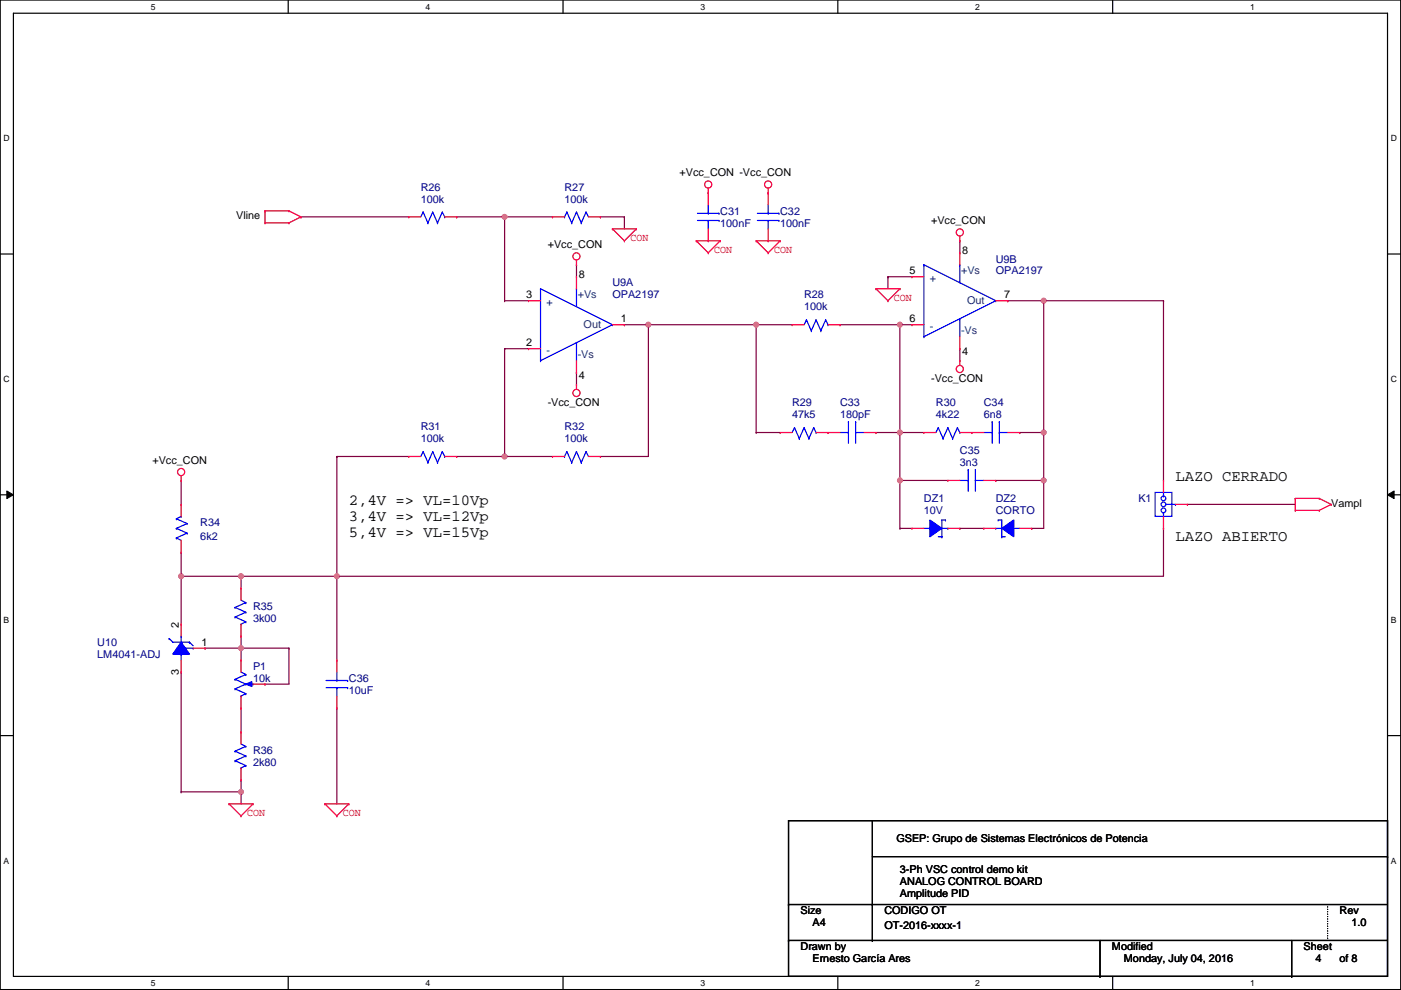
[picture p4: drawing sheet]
<svg xmlns="http://www.w3.org/2000/svg" width="297mm" height="210mm" viewBox="0 0 297 210" stroke-linecap="round" stroke-linejoin="round" font-family="sans-serif">
<path d="M0 0h297v209.8h-297zM2.8 2.8h291.4v204.2h-291.4z" fill="none" stroke="#000" stroke-width=".25"/>
<g fill="#fff">
<path d="M32 .4h1v2h-1z"/>
<path d="M32 207.4h1v2h-1z"/>
</g>
<path d="M61.1 0v2.8M61.1 207v2.8" fill="none" stroke="#000" stroke-width=".25"/>
<g fill="#fff">
<path d="M90.2 .4h1v2h-1z"/>
<path d="M90.2 207.4h1v2h-1z"/>
</g>
<path d="M119.4 0v2.8M119.4 207v2.8" fill="none" stroke="#000" stroke-width=".25"/>
<g fill="#fff">
<path d="M148.5 .4h1v2h-1z"/>
<path d="M148.5 207.4h1v2h-1z"/>
</g>
<path d="M177.6 0v2.8M177.6 207v2.8" fill="none" stroke="#000" stroke-width=".25"/>
<g fill="#fff">
<path d="M206.8 .4h1v2h-1z"/>
<path d="M206.8 207.4h1v2h-1z"/>
</g>
<path d="M235.9 0v2.8M235.9 207v2.8" fill="none" stroke="#000" stroke-width=".25"/>
<g fill="#fff">
<path d="M265 .4h1.1v2h-1.1z"/>
<path d="M265 207.4h1.1v2h-1.1z"/>
<path d="M.7 28.3h1.4v2.1h-1.4z"/>
<path d="M294.9 28.3h1.3v2.1h-1.3z"/>
<path d="M.7 79.4h1.4v2h-1.4z"/>
<path d="M294.9 79.4h1.3v2h-1.3z"/>
</g>
<path d="M0 53.9h2.8M294.2 53.9h2.8" fill="none" stroke="#000" stroke-width=".25"/>
<g fill="#fff">
<path d="M.7 130.4h1.3v2.1h-1.3z"/>
<path d="M294.9 130.4h1.2v2.1h-1.2z"/>
</g>
<path d="M0 104.9h2.8M294.2 104.9h2.8" fill="none" stroke="#000" stroke-width=".25"/>
<path d="M1.4 104.1l1.4 .8-1.4 .8zM294.2 104.9l1.4-.8v1.6z" fill="#000"/>
<path d="M1.4 104.1l1.4 .8-1.4 .8zM294.2 104.9l1.4-.8v1.6z" fill="none" stroke="#000" stroke-width=".21"/>
<g fill="#fff">
<path d="M.7 181.5h1.3v2h-1.3z"/>
<path d="M294.9 181.5h1.2v2h-1.2z"/>
</g>
<path d="M0 156h2.8M294.2 156h2.8" fill="none" stroke="#000" stroke-width=".25"/>
<path d="M122.2 56.1h.1M122.2 56.1v2.6M107 73.9h.1M107 73.9h5.1M107 73.9v22.9M122.2 79h.1M122.2 79v2.5M107 96.8h.1M107 96.8h10.1M127.3 96.8h.1M127.3 96.8h10.2" fill="none" stroke="#800040" stroke-width=".25"/>
<circle cx="107" cy="96.8" r=".5" fill="#f0f"/>
<circle cx="107" cy="96.8" r=".5" fill="none" stroke="#f0f" stroke-width=".25"/>
<path d="M107 46h.1M107 46h10.1M107 46v17.8" fill="none" stroke="#800040" stroke-width=".25"/>
<circle cx="107" cy="46" r=".5" fill="#f0f"/>
<circle cx="107" cy="46" r=".5" fill="none" stroke="#f0f" stroke-width=".25"/>
<g fill="none" stroke="#800040" stroke-width=".25">
<path d="M96.8 46h.1M96.8 46h10.2M127.3 46h.1M127.3 46h5.1M132.4 46h.1M132.4 46v2.5M188.3 58.7h.1M188.3 58.7v2.5M203.5 51.1h.1M203.5 51.1v2.5M107 63.8h.1M107 63.8h5.1"/>
<path d="M203.5 73.9h.1M203.5 73.9v2.6M213.7 63.8h.1M213.7 63.8h7.6M221.3 63.8h.1M221.3 63.8v27.9M96.8 96.8h.1M96.8 96.8h10.2"/>
</g>
<circle cx="221.3" cy="91.7" r=".5" fill="#f0f"/>
<circle cx="221.3" cy="91.7" r=".5" fill="none" stroke="#f0f" stroke-width=".25"/>
<path d="M137.5 68.8h.1M137.5 68.8v28M190.8 68.8h.1M190.8 68.8v22.9M190.8 91.7h.1M190.8 91.7h5.1" fill="none" stroke="#800040" stroke-width=".25"/>
<circle cx="190.8" cy="91.7" r=".5" fill="#f0f"/>
<circle cx="190.8" cy="91.7" r=".5" fill="none" stroke="#f0f" stroke-width=".25"/>
<circle cx="190.8" cy="68.8" r=".5" fill="#f0f"/>
<circle cx="190.8" cy="68.8" r=".5" fill="none" stroke="#f0f" stroke-width=".25"/>
<path d="M132.4 68.8h.1M132.4 68.8h35.5M137.5 68.8h.1M160.3 68.8h.1M160.3 68.8v22.9M178.1 68.8h.1M178.1 68.8h15.2M190.8 68.8h.1M160.3 91.7h.1M160.3 91.7h5.1" fill="none" stroke="#800040" stroke-width=".25"/>
<circle cx="160.3" cy="68.8" r=".5" fill="#f0f"/>
<circle cx="160.3" cy="68.8" r=".5" fill="none" stroke="#f0f" stroke-width=".25"/>
<circle cx="137.5" cy="68.8" r=".5" fill="#f0f"/>
<circle cx="137.5" cy="68.8" r=".5" fill="none" stroke="#f0f" stroke-width=".25"/>
<g fill="none" stroke="#800040" stroke-width=".25">
<path d="M188.3 58.7h.1M188.3 58.7h5M185.7 91.7h.1M185.7 91.7h5.1M190.8 91.7h.1M190.8 91.7v10.2M216.2 91.7h.1M216.2 91.7h5.1M221.3 91.7h.1M221.3 91.7v20.3M190.8 101.9h.1M190.8 101.9h10.2"/>
<path d="M211.1 101.9h.1M211.1 101.9h10.2M221.3 101.9h.1"/>
</g>
<circle cx="221.3" cy="101.9" r=".5" fill="#f0f"/>
<circle cx="221.3" cy="101.9" r=".5" fill="none" stroke="#f0f" stroke-width=".25"/>
<path d="M190.8 112h.1M190.8 101.9h.1M190.8 112h2.5M190.8 101.9v10.1M203.5 112h.1M203.5 112h5.1M218.7 112h.1M218.7 112h2.6" fill="none" stroke="#800040" stroke-width=".25"/>
<circle cx="190.8" cy="101.9" r=".5" fill="#f0f"/>
<circle cx="190.8" cy="101.9" r=".5" fill="none" stroke="#f0f" stroke-width=".25"/>
<path d="M38.4 122.2h.1M38.4 122.2h33M38.4 122.2v10.1M43.5 137.4h.1M51.1 122.2h.1M51.1 134.9h.1M51.1 122.2v2.5M51.1 134.9v2.5h-7.6M51.1 165.4h.1M51.1 165.4v2.5" fill="none" stroke="#800040" stroke-width=".25"/>
<circle cx="51.1" cy="122.2" r=".5" fill="#f0f"/>
<circle cx="51.1" cy="122.2" r=".5" fill="none" stroke="#f0f" stroke-width=".25"/>
<circle cx="38.4" cy="122.2" r=".5" fill="#f0f"/>
<circle cx="38.4" cy="122.2" r=".5" fill="none" stroke="#f0f" stroke-width=".25"/>
<path d="M51.1 137.4h.1M51.1 137.4v2.6M38.4 142.5h.1M38.4 142.5v25.4M38.4 167.9h.1M38.4 167.9h12.7" fill="none" stroke="#800040" stroke-width=".25"/>
<circle cx="51.1" cy="167.9" r=".5" fill="#f0f"/>
<circle cx="51.1" cy="167.9" r=".5" fill="none" stroke="#f0f" stroke-width=".25"/>
<path d="M51.1 137.4h.1M51.1 137.4h10.2M61.3 137.4h.1M61.3 137.4v7.6M51.1 167.9h.1M51.1 167.9v2.5" fill="none" stroke="#800040" stroke-width=".25"/>
<circle cx="51.1" cy="137.4" r=".5" fill="#f0f"/>
<circle cx="51.1" cy="137.4" r=".5" fill="none" stroke="#f0f" stroke-width=".25"/>
<g fill="none" stroke="#800040" stroke-width=".25">
<path d="M63.8 46h.1M63.8 46h22.9M71.4 96.8h.1M71.4 96.8v43.2M71.4 96.8h15.3M38.4 117.1h.1M38.4 101.9h.1M38.4 101.9v5M38.4 117.1v5.1M71.4 122.2h.1M51.1 150.1h.1M51.1 150.1v5.1"/>
<path d="M56.2 145h.1M56.2 145h5.1M71.4 150.1h.1M71.4 150.1v20.3"/>
</g>
<circle cx="71.4" cy="122.2" r=".5" fill="#f0f"/>
<circle cx="71.4" cy="122.2" r=".5" fill="none" stroke="#f0f" stroke-width=".25"/>
<path d="M221.3 63.8h25.4M246.7 63.8h.1M246.7 112h.1M246.7 112v10.2h-175.3M251.8 106.9h.1M251.8 106.9h22.8M71.4 122.2h.1" fill="none" stroke="#800040" stroke-width=".25"/>
<circle cx="221.3" cy="63.8" r=".5" fill="#f0f"/>
<circle cx="221.3" cy="63.8" r=".5" fill="none" stroke="#f0f" stroke-width=".25"/>
<path d="M246.7 63.8h.1M246.7 63.8v38.1" fill="none" stroke="#800040" stroke-width=".25"/>
<g fill="none" stroke="#f00" stroke-width=".25">
<path d="M150.2 39.9v3.5M162.9 39.9v3.5M56.2 47.3h.1M56.2 44.7h.1M56.2 44.7h5.1M56.2 47.3h5.1M56.2 44.7v2.6M61.3 44.7h.1M61.3 47.3h.1M61.3 44.7l2.5 1.3M63.8 46h.1M63.8 46l-2.5 1.3"/>
<path d="M86.7 46h.1M86.7 46h2.5M94.3 46h2.5M96.8 46h.1M117.1 46h.1M117.1 46h2.6M122.2 56.1h.1M122.2 58.7h.1M122.2 55.1v1M122.2 58.7v2.5M124.8 46h2.5M127.3 46h.1"/>
<path d="M129.8 48.5h.1M129.8 48.5h5.1M129.8 48.5l2.6 2.6M132.4 51.1h.1M134.9 48.5h.1M134.9 48.5l-2.5 2.6M147.6 51.1h.1M147.6 51.1h5.1M147.6 51.1l2.6 2.5M150.2 53.6h.1M150.2 40.9h.1M150.2 51.1h.1"/>
<path d="M150.2 48.5v2.6M152.7 51.1h.1M152.7 51.1l-2.5 2.5M160.3 51.1h.1M160.3 51.1h5.1M160.3 51.1l2.6 2.5M162.9 53.6h.1M162.9 40.9h.1M162.9 51.1h.1M162.9 48.5v2.6M165.4 51.1h.1M165.4 51.1l-2.5 2.5"/>
<path d="M193.3 58.7h.1M193.3 58.7h2.6M203.5 51.1h.1M203.5 53.6h.1M203.5 50v1.1M203.5 53.6v2.5M112.1 63.8h.1M112.1 73.9h.1M112.1 63.8h2.5M112.1 73.9h2.5M122.2 79h.1M122.2 76.5v2.5"/>
<path d="M129.8 68.8h2.6M132.4 68.8h.1M167.9 68.8h.1M167.9 68.8h2.6M175.6 68.8h2.5M178.1 68.8h.1M185.7 61.2h.1M185.7 61.2h5.1M185.7 61.2l2.6 2.6M188.3 63.8h.1M190.8 61.2h.1M190.8 61.2l-2.5 2.6"/>
<path d="M193.3 68.8h.1M193.3 68.8h2.6M203.5 76.5h.1M203.5 73.9h.1M203.5 71.4v2.5M203.5 76.5v1M211.1 63.8h2.6M213.7 63.8h.1M86.7 96.8h.1M86.7 96.8h2.5M94.3 96.8h2.5M96.8 96.8h.1"/>
<path d="M117.1 96.8h.1M117.1 96.8h2.6M122.2 81.5h.1M122.2 81.5v1.1M124.8 96.8h2.5M127.3 96.8h.1M165.4 91.7h.1M165.4 91.7h2.5M173 91.7h5.1M175.6 91.7h.1M183.2 91.7h2.5M185.7 91.7h.1"/>
<path d="M206 91.7h.1M206 91.7h2.6M213.7 91.7h2.5M216.2 91.7h.1M38.4 101.9h.1M38.4 100.8v1.1M246.7 101.9h.1M246.7 112h.1M246.7 101.9v2.5M246.7 109.5v2.5M249.2 106.9h2.6M251.8 106.9h.1"/>
<path d="M274.6 108.2h.1M274.6 105.7h.1M274.6 105.7h5.1M274.6 108.2h5.1M274.6 105.7v2.5M279.7 105.7h.1M279.7 108.2h.1M279.7 105.7l2.5 1.2M282.2 106.9h.1M282.2 106.9l-2.5 1.3M71.4 140h.1M71.4 140v2.5"/>
<path d="M71.4 150.1h.1M71.4 147.6v2.5M48.6 170.4h.1M48.6 170.4h5M48.6 170.4l2.5 2.6M51.1 173h.1M53.6 170.4h.1M53.6 170.4l-2.5 2.6M68.9 170.4h.1M68.9 170.4h5.1M68.9 170.4l2.5 2.6M71.4 173h.1"/>
<path d="M74 170.4h.1M74 170.4l-2.6 2.6"/>
<circle cx="150.2" cy="39.1" r=".76"/>
<circle cx="162.9" cy="39.1" r=".76"/>
<circle cx="122.2" cy="54.4" r=".76"/>
<circle cx="203.5" cy="49.3" r=".76"/>
<circle cx="203.5" cy="78.2" r=".76"/>
<circle cx="122.2" cy="83.3" r=".76"/>
<circle cx="38.4" cy="100.1" r=".76"/>
</g>
<g fill="none" stroke="#000" stroke-width=".25">
<path d="M167.2 174h127v33h-127zM185 174v25.4M167.2 199.4h.1M167.2 191.8h.1M167.2 199.4h127M167.2 191.8h127M185 199.4h.1M185 191.8h.1M185 181.6h109.2M233.2 199.4v7.6M273.9 199.4v7.6M294.2 181.6h.1"/>
<path d="M233.2 207h.1M273.9 207h.1"/>
</g>
<path d="M281.5 191.8v7.6M281.5 199.4h.1" fill="none" stroke="#000" stroke-width=".25" stroke-dasharray="0 .5"/>
<g fill="none" stroke="#00f" stroke-width=".25">
<path d="M89.7 45h.1M89.7 45l1 2.3M89.7 45l-.5 1M90.7 47.3h.1M91.7 45h.1M91.7 45l-1 2.3M91.7 45l1.1 2.3M92.8 47.3h.1M93.8 45h.1M93.8 45l-1 2.3M93.8 45l.5 1M94.3 46h.1"/>
<path d="M119.7 46h.1M120.2 45h.1M120.2 45l1 2.3M120.2 45l-.5 1M121.2 47.3h.1M122.2 45h.1M122.2 45l1 2.3M122.2 45l-1 2.3M123.2 47.3h.1M124.3 45h.1M124.3 45l-1.1 2.3M124.3 45l.5 1"/>
<path d="M147.9 46.7h4.5M147.9 45.2h4.5M150.2 45.2h.1M150.2 46.7h.1M150.2 43.4v1.8M150.2 46.7v1.8M152.4 46.7h.1M152.4 45.2h.1M160.6 46.7h4.5M160.6 45.2h4.5M162.9 45.2h.1M162.9 46.7h.1"/>
<path d="M162.9 43.4v1.8M162.9 46.7v1.8M165.1 46.7h.1M165.1 45.2h.1M195.9 56.1h.1M195.9 56.1v15.3M195.9 56.1l15.2 7.7M203.5 56.1h.1M203.5 56.1v3.9M114.6 76.5h.1M114.6 61.2h.1M114.6 61.2v15.3"/>
<path d="M114.6 61.2l15.2 7.6M122.2 72.7h.1M122.2 61.2h.1M122.2 61.2v3.8M122.2 72.7v3.8M129.8 68.8h.1M129.8 68.8l-15.2 7.7M171 67.8h.1M171 67.8l1 2.3M171 67.8l-.5 1M172 70.1h.1M173 67.8h.1"/>
<path d="M173 67.8l-1 2.3M173 67.8l1 2.3M174 70.1h.1M175.1 67.8h.1M175.1 67.8l-1.1 2.3M175.1 67.8l.5 1M175.6 68.8h.1M195.9 71.4h.1M203.5 67.6h.1M203.5 67.6v3.8M211.1 63.8h.1M211.1 63.8l-15.2 7.6"/>
<path d="M89.7 95.8h.1M89.7 95.8l1 2.3M89.7 95.8l-.5 1M90.7 98.1h.1M91.7 95.8h.1M91.7 95.8l-1 2.3M91.7 95.8l1.1 2.3M92.8 98.1h.1M93.8 95.8h.1M93.8 95.8l-1 2.3M93.8 95.8l.5 1M94.3 96.8h.1"/>
<path d="M119.7 96.8h.1M120.2 95.8h.1M120.2 95.8l1 2.3M120.2 95.8l-.5 1M121.2 98.1h.1M122.2 95.8h.1M122.2 95.8l1 2.3M122.2 95.8l-1 2.3M123.2 98.1h.1M124.3 95.8h.1M124.3 95.8l-1.1 2.3M124.3 95.8l.5 1"/>
<path d="M168.5 90.7h.1M168.5 90.7l1 2.3M168.5 90.7l-.6 1M169.5 93h.1M170.5 90.7h.1M170.5 90.7l-1 2.3M170.5 90.7l1 2.3M171.5 93h.1M172.5 90.7h.1M172.5 90.7l-1 2.3M172.5 90.7l.5 1M173 91.7h.1"/>
<path d="M178.1 91.7h1.8M179.9 91.7h.1M179.9 89.4h.1M179.9 89.4v4.6M181.4 89.4h.1M181.4 91.7h.1M181.4 91.7h1.8M181.4 89.4v4.6M208.6 91.7h1.8M210.4 91.7h.1M210.4 89.4h.1M210.4 89.4v4.6"/>
<path d="M211.9 89.4h.1M211.9 91.7h.1M211.9 91.7h1.8M211.9 89.4v4.6M244.9 104.4h3.6v5.1h-3.6zM246.7 108.7h.1M246.7 105.2h.1M246.7 104.4v.8M246.7 108.7v.8M247.2 106.9h2M249.2 106.9h.1M36.6 136.2h3.6"/>
<path d="M38.4 138.7h.1M38.4 134.9h.1M38.4 134.9v1.3M38.4 138.7v1.3M40.2 136.2h.1M69.1 145.8h4.6M69.1 144.3h4.6M71.4 144.3h.1M71.4 145.8h.1M71.4 142.5v1.8M71.4 145.8v1.8M73.7 145.8h.1"/>
<path d="M73.7 144.3h.1"/>
<circle cx="246.7" cy="106.9" r=".5"/>
<circle cx="246.7" cy="108.2" r=".5"/>
<circle cx="246.7" cy="105.7" r=".5"/>
</g>
<path d="M38.4 136.2l1.8 2.5h-3.6z" fill-rule="evenodd" fill="#00f"/>
<g fill="none" stroke="#00f" stroke-width=".25">
<path d="M205.3 99.6h.1M205.3 99.6v4.6M206.8 99.6h.1M206.8 99.6v4.6M203.5 101.9h1.8M205.3 101.9h.1M206.8 101.9h.1M206.8 101.9h1.8M211.1 112h.1M211.1 112h1.3M212.4 113.8h.1M212.4 110.2v3.6"/>
<path d="M214.9 112h.1M214.9 112h1.3M35.9 135.4h.1M35.9 135.4l.7 .8M38.4 136.2l1.8 2.5h-3.6zM38.4 137.4h2.5M40.2 136.2h.1M40.2 136.2l.7 .7M40.9 137.4h.1M49.8 128.8h.1M49.8 130.8h.1M49.8 128.8l2.3 1"/>
<path d="M49.8 130.8l2.3 1M51.1 132.3h.1M51.1 127.3l1 .5M52.1 129.8h.1M52.1 131.8h.1M52.1 127.8h.1M52.1 127.8l-2.3 1M52.1 129.8l-2.3 1M52.1 131.8l-1 .5"/>
</g>
<g fill="none" stroke="#f00" stroke-width=".25">
<path d="M201 101.9h.1M201 101.9h2.5M208.6 101.9h2.5M211.1 101.9h.1M38.4 132.3h.1M38.4 132.3v2.6M38.4 140v2.5M40.9 137.4h2.6M43.5 137.4h.1M51.1 124.7h.1M51.1 134.9h.1M51.1 124.7v2.6"/>
<path d="M51.1 132.3v2.6M38.4 142.5h.1"/>
</g>
<path d="M212.4 112l2.5-1.8v3.6z" fill-rule="evenodd" fill="#00f"/>
<g fill="none" stroke="#00f" stroke-width=".25">
<path d="M211.6 110.2h.1M211.6 110.2h.8M212.4 112l2.5-1.8v3.6zM212.4 113.8h.1M212.4 113.8h.8M49.8 144h.1M49.8 146.1h.1M49.8 144l2.3 1M49.8 146.1l2.3 1M51.1 147.6h.1M51.1 142.5l1 .5M52.1 145h.1"/>
<path d="M52.1 147.1h.1M52.1 143h.1M52.1 143l-2.3 1M52.1 145l-2.3 1.1M52.1 147.1l-1 .5"/>
</g>
<path d="M208.6 112h.1M208.6 112h2.5M216.2 112h2.5M218.7 112h.1" fill="none" stroke="#f00" stroke-width=".25"/>
<path d="M52.1 145l1.3-.5v1.1z" fill="#00f"/>
<path d="M195.9 112h1.3M197.2 112h.1M199.7 113.8h.1M199.7 110.2v3.6M199.7 112h1.3M201 112h.1M52.1 145l1.3-.5v1.1zM53.4 145h.2M53.6 145h.1" fill="none" stroke="#00f" stroke-width=".25"/>
<path d="M51.1 140h.1M51.1 140v2.5M51.1 150.1h.1M51.1 147.6v2.5M53.6 145h2.6M56.2 145h.1" fill="none" stroke="#f00" stroke-width=".25"/>
<path d="M197.2 110.2l2.5 1.8-2.5 1.8z" fill-rule="evenodd" fill="#00f"/>
<g fill="none" stroke="#00f" stroke-width=".25">
<path d="M198.9 90.7h.1M198.9 90.7l1 2.3M198.9 90.7l-.5 1M199.9 93h.1M201 90.7h.1M201 90.7l-1.1 2.3M201 90.7l1 2.3M202 93h.1M203 90.7h.1M203 90.7l-1 2.3M203 90.7l.5 1M203.5 91.7h.1"/>
<path d="M37.4 112h.1M37.4 110h.1M37.4 114.1h.1M37.4 112l2.3 1M37.4 110l2.3 1M37.4 114.1l1 .5M38.4 109.5h.1M38.4 109.5l-1 .5M39.7 113h.1M39.7 111h.1M39.7 113l-2.3 1.1M39.7 111l-2.3 1"/>
<path d="M197.2 110.2l2.5 1.8-2.5 1.8zM198.9 113.8h.8M199.7 113.8h.1M199.7 110.2h.8M200.5 110.2h.1M49.8 159.3h.1M49.8 159.3l2.3 1M51.1 157.7l1 .6M52.1 158.3h.1M52.1 158.3l-2.3 1M49.8 161.3h.1M49.8 161.3l2.3 1"/>
<path d="M51.1 162.8h.1M52.1 160.3h.1M52.1 162.3h.1M52.1 160.3l-2.3 1M52.1 162.3l-1 .5"/>
</g>
<g fill="none" stroke="#f00" stroke-width=".25">
<path d="M195.9 91.7h.1M195.9 91.7h2.5M203.5 91.7h2.5M206 91.7h.1M38.4 117.1h.1M38.4 106.9h.1M38.4 106.9v2.6M38.4 114.6v2.5M193.3 112h.1M193.3 112h2.6M201 112h2.5M203.5 112h.1"/>
<path d="M51.1 155.2h.1M51.1 155.2v2.5M51.1 165.4h.1M51.1 162.8v2.6"/>
</g>
<circle cx="107" cy="96.8" r=".5" fill="#f0f"/>
<circle cx="107" cy="96.8" r=".5" fill="none" stroke="#f0f" stroke-width=".25"/>
<circle cx="107" cy="46" r=".5" fill="#f0f"/>
<circle cx="107" cy="46" r=".5" fill="none" stroke="#f0f" stroke-width=".25"/>
<circle cx="221.3" cy="91.7" r=".5" fill="#f0f"/>
<circle cx="221.3" cy="91.7" r=".5" fill="none" stroke="#f0f" stroke-width=".25"/>
<circle cx="190.8" cy="91.7" r=".5" fill="#f0f"/>
<circle cx="190.8" cy="91.7" r=".5" fill="none" stroke="#f0f" stroke-width=".25"/>
<circle cx="190.8" cy="68.8" r=".5" fill="#f0f"/>
<circle cx="190.8" cy="68.8" r=".5" fill="none" stroke="#f0f" stroke-width=".25"/>
<circle cx="160.3" cy="68.8" r=".5" fill="#f0f"/>
<circle cx="160.3" cy="68.8" r=".5" fill="none" stroke="#f0f" stroke-width=".25"/>
<circle cx="137.5" cy="68.8" r=".5" fill="#f0f"/>
<circle cx="137.5" cy="68.8" r=".5" fill="none" stroke="#f0f" stroke-width=".25"/>
<circle cx="221.3" cy="101.9" r=".5" fill="#f0f"/>
<circle cx="221.3" cy="101.9" r=".5" fill="none" stroke="#f0f" stroke-width=".25"/>
<circle cx="190.8" cy="101.9" r=".5" fill="#f0f"/>
<circle cx="190.8" cy="101.9" r=".5" fill="none" stroke="#f0f" stroke-width=".25"/>
<circle cx="51.1" cy="122.2" r=".5" fill="#f0f"/>
<circle cx="51.1" cy="122.2" r=".5" fill="none" stroke="#f0f" stroke-width=".25"/>
<circle cx="38.4" cy="122.2" r=".5" fill="#f0f"/>
<circle cx="38.4" cy="122.2" r=".5" fill="none" stroke="#f0f" stroke-width=".25"/>
<circle cx="51.1" cy="167.9" r=".5" fill="#f0f"/>
<circle cx="51.1" cy="167.9" r=".5" fill="none" stroke="#f0f" stroke-width=".25"/>
<circle cx="51.1" cy="137.4" r=".5" fill="#f0f"/>
<circle cx="51.1" cy="137.4" r=".5" fill="none" stroke="#f0f" stroke-width=".25"/>
<circle cx="71.4" cy="122.2" r=".5" fill="#f0f"/>
<circle cx="71.4" cy="122.2" r=".5" fill="none" stroke="#f0f" stroke-width=".25"/>
<circle cx="221.3" cy="63.8" r=".5" fill="#f0f"/>
<circle cx="221.3" cy="63.8" r=".5" fill="none" stroke="#f0f" stroke-width=".25"/>
<g font-size="3.3">
<text x="74" y="107.2">2,4V =&gt; VL=10Vp</text>
<text x="249.2" y="102.1">LAZO CERRADO</text>
<text x="74" y="110.5">3,4V =&gt; VL=12Vp</text>
<text x="74" y="113.8">5,4V =&gt; VL=15Vp</text>
<text x="249.2" y="114.8">LAZO ABIERTO</text>
</g>
<g font-size="2.3" fill="#000080">
<text x="89.2" y="40.4">R26</text>
<text x="119.7" y="40.4">R27</text>
<text x="89.2" y="43">100k</text>
<text x="119.7" y="43">100k</text>
<text x="152.7" y="45.5">C31</text>
<text x="165.4" y="45.5">C32</text>
<text x="152.7" y="48">100nF</text>
<text x="165.4" y="48">100nF</text>
<text x="211.1" y="55.7">U9B</text>
<text x="211.1" y="58.2">OPA2197</text>
<text x="129.8" y="60.7">U9A</text>
<text x="129.8" y="63.3">OPA2197</text>
<text x="170.5" y="63.3">R28</text>
<text x="170.5" y="65.8">100k</text>
<text x="167.9" y="86.1">R29</text>
<text x="167.9" y="88.7">47k5</text>
<text x="178.1" y="86.1">C33</text>
<text x="178.1" y="88.7">180pF</text>
<text x="198.4" y="86.1">R30</text>
<text x="198.4" y="88.7">4k22</text>
<text x="208.6" y="86.1">C34</text>
<text x="208.6" y="88.7">6n8</text>
<text x="89.2" y="91.2">R31</text>
<text x="89.2" y="93.8">100k</text>
<text x="119.7" y="91.2">R32</text>
<text x="119.7" y="93.8">100k</text>
<text x="203.5" y="96.3">C35</text>
<text x="203.5" y="98.8">3n3</text>
<text x="195.9" y="106.5">DZ1</text>
<text x="211.1" y="106.5">DZ2</text>
<text x="241.3" y="106.5">K1</text>
<text x="42.5" y="111.5">R34</text>
<text x="195.9" y="109">10V</text>
<text x="211.1" y="109">CORTO</text>
<text x="42.5" y="114.6">6k2</text>
<text x="53.6" y="129.3">R35</text>
<text x="53.6" y="131.9">3k00</text>
<text x="20.6" y="136.9">U10</text>
<text x="20.6" y="139.5">LM4041-ADJ</text>
<text x="53.6" y="142">P1</text>
<text x="53.6" y="144.6">10k</text>
<text x="74" y="144.6">C36</text>
<text x="74" y="147.1">10uF</text>
<text x="53.6" y="159.8">R36</text>
<text x="53.6" y="162.3">2k80</text>
</g>
<g font-size="2.3">
<text x="144.1" y="37.4">+Vcc_CON -Vcc_CON</text>
<text x="50.1" y="46.5">Vline</text>
<text x="197.4" y="47.5">+Vcc_CON</text>
<text x="116.1" y="52.6">+Vcc_CON</text>
<text x="204" y="53.9">8</text>
<text x="122.7" y="58.9">8</text>
<text x="192.8" y="58.2">5</text>
<text x="111.5" y="63.2">3</text>
<text x="212.9" y="63.2">7</text>
<text x="131.6" y="68.3">1</text>
<text x="192.8" y="68.3">6</text>
<text x="111.5" y="73.4">2</text>
<text x="204" y="75.2">4</text>
<text x="122.7" y="80.3">4</text>
<text x="197.4" y="81.1">-Vcc_CON</text>
<text x="116.1" y="86.1">-Vcc_CON</text>
<text x="32.3" y="98.3">+Vcc_CON</text>
<text x="282.2" y="107.5">Vampl</text>
<text x="37.9" y="133.1" transform="rotate(-90 37.9 133.1)">2</text>
<text x="42.7" y="136.9">1</text>
<text x="37.9" y="143" transform="rotate(-90 37.9 143)">3</text>
<text x="190" y="178.6">GSEP: Grupo de Sistemas Electrónicos de Potencia</text>
<text x="190.8" y="185.2">3-Ph VSC control demo kit</text>
<text x="190.8" y="187.7">ANALOG CONTROL BOARD</text>
<text x="190.8" y="190.3">Amplitude PID</text>
<text x="169.7" y="193.8">Size</text>
<text x="172.3" y="196.4">A4</text>
<text x="187.5" y="196.9">OT-2016-xxxx-1</text>
<text x="187.5" y="193.8">CODIGO OT</text>
<text x="284" y="193.8">Rev</text>
<text x="286.6" y="196.4">1.0</text>
<text x="169.7" y="201.5">Drawn by</text>
<text x="172.3" y="204">Ernesto García Ares</text>
<text x="235.8" y="201.5">Modified</text>
<text x="238.3" y="204">Monday, July 04, 2016</text>
<text x="276.4" y="201.5">Sheet</text>
<text x="278.9" y="204">4</text>
<text x="284" y="204">of 8</text>
</g>
<g font-size="2.3" fill="#f00">
<text x="133.7" y="51.1">CON</text>
<text x="151.4" y="53.6">CON</text>
<text x="164.1" y="53.6">CON</text>
<text x="189.5" y="63.8">CON</text>
<text x="52.4" y="173">CON</text>
<text x="72.7" y="173">CON</text>
</g>
<g font-size="2.3" fill="#004080">
<text x="197.2" y="59.7">+</text>
<text x="203.8" y="58.2">+Vs</text>
<text x="115.9" y="64.8">+</text>
<text x="122.5" y="63.3">+Vs</text>
<text x="205" y="64.5">Out</text>
<text x="123.7" y="69.6">Out</text>
<text x="197.2" y="69.9">-</text>
<text x="203.8" y="70.9">-Vs</text>
<text x="115.9" y="75">-</text>
<text x="122.5" y="76">-Vs</text>
</g>
<g font-size="1.8">
<text x="32" y="2">5</text>
<text x="90.2" y="2">4</text>
<text x="148.5" y="2">3</text>
<text x="206.8" y="2">2</text>
<text x="265" y="2">1</text>
<text x=".7" y="30">D</text>
<text x="294.9" y="30">D</text>
<text x=".7" y="81">C</text>
<text x="294.9" y="81">C</text>
<text x=".7" y="132.1">B</text>
<text x="294.9" y="132.1">B</text>
<text x=".7" y="183.1">A</text>
<text x="294.9" y="183.1">A</text>
<text x="32" y="209">5</text>
<text x="90.2" y="209">4</text>
<text x="148.5" y="209">3</text>
<text x="206.8" y="209">2</text>
<text x="265" y="209">1</text>
</g>
</svg>
